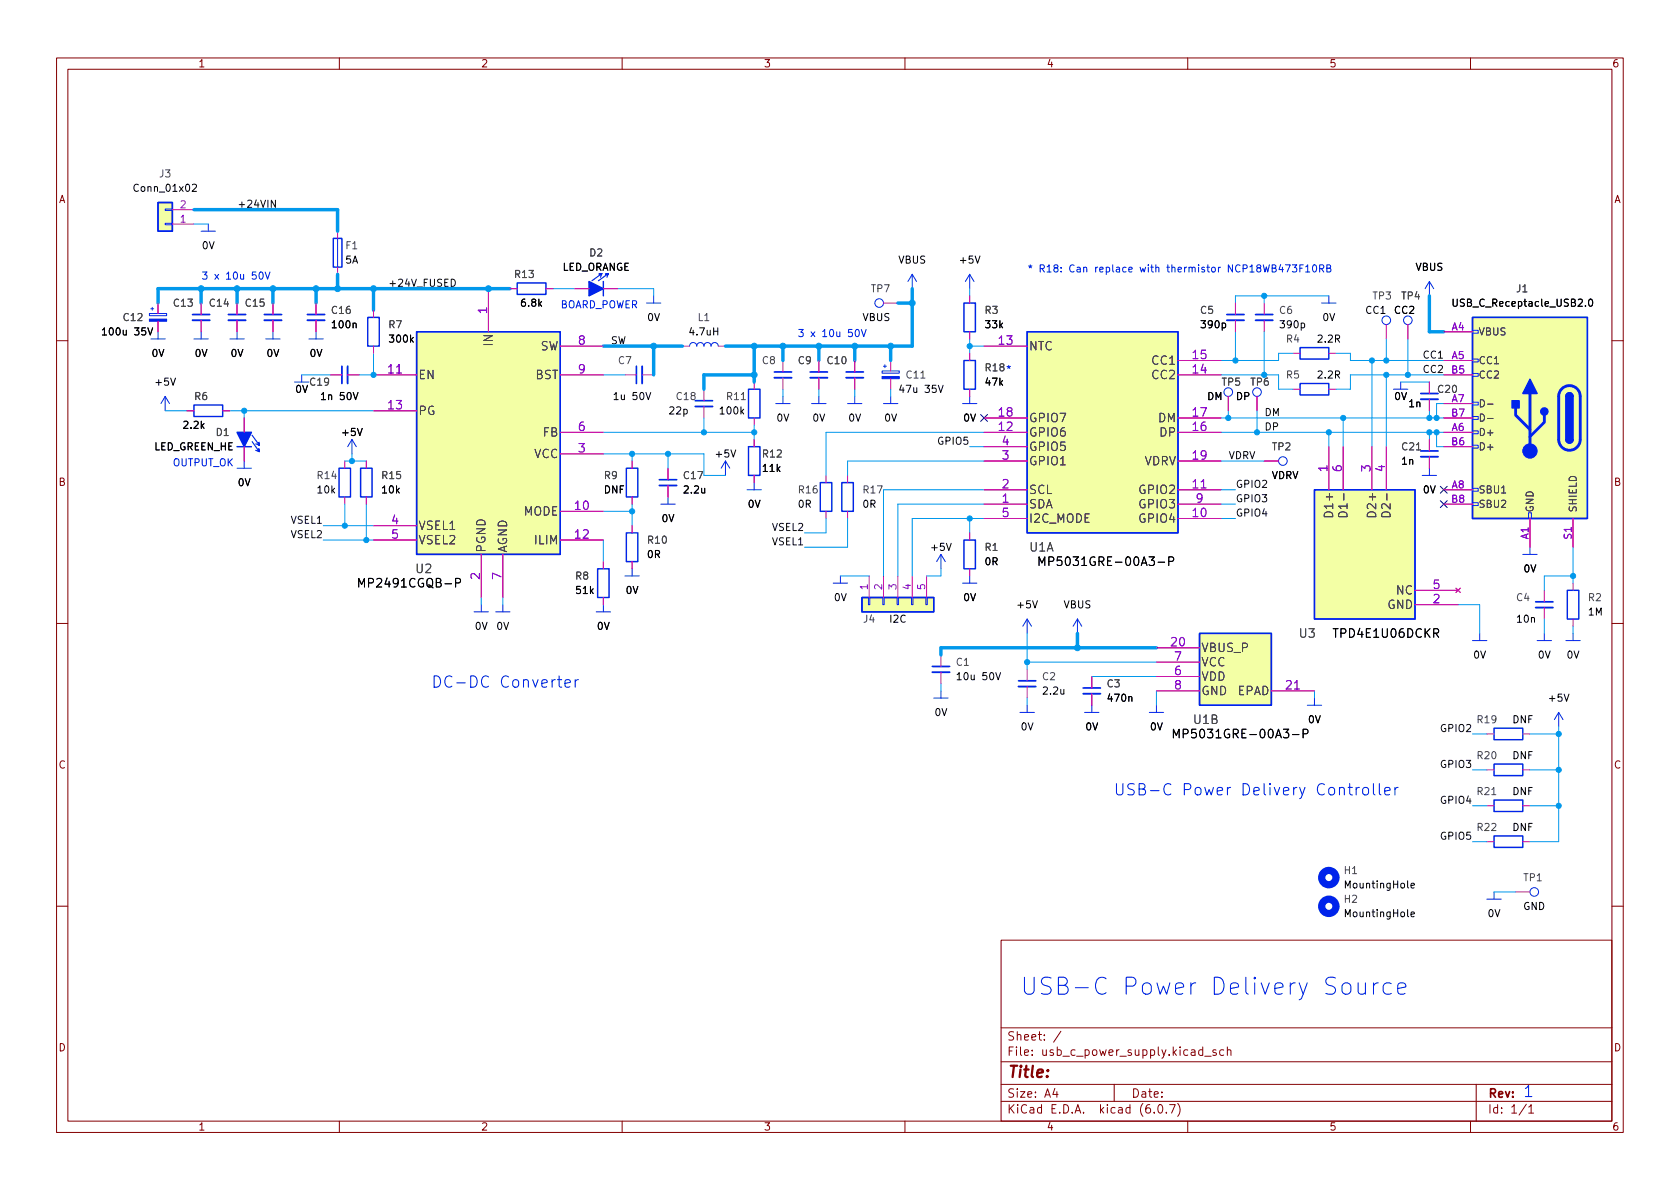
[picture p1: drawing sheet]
<svg xmlns="http://www.w3.org/2000/svg" width="297mm" height="210mm" viewBox="0 0 297 210" stroke-linecap="round" stroke-linejoin="round" font-family="sans-serif">
<g fill="none" stroke="#840000" stroke-width=".18">
<path d="M10 10.2h277v190.1h-277zM12 12.2h273v186.1h-273zM60 10.2v2M110 10.2v2M160 10.2v2M210 10.2v2M260 10.2v2M10 60.2h2M285 60.2h2M10 110.2h2M285 110.2h2M10 160.2h2"/>
<path d="M177 166.3h108v32h-108zM285 160.2h2M60 198.3v2M110 198.3v2M160 198.3v2M177 194.8h108M177 191.8h108M177 187.8h108M177 181.8h108M186.5 192.5l-.4 1h1M186.9 193v1M187.6 182.4l-1.3 1.9"/>
<path d="M197 191.8v3M204.1 196.7v.1M204.9 195.4l.2-.1a.81 .81 0 0 1 .6 .7 .81 .81 0 0 1-.3 .8h-.2a.81 .81 0 0 1-.6-.6 .81 .81 0 0 1 .3-.8zM206.2 196.7v.1M206.8 195.3h1l-.7 1.5M208.2 195.1a1.72 1.72 0 0 1 0 2.3M210 198.3v2M212.6 185.7l-.4-.1-.3 .3v.4l.2 .3h.5M212.6 185.1v1.5M213 186.8h1.1M215 185.7l-.4-.1-.2 .2 .1 .3 .5 .1v.4h-.6M216.4 185.7l-.5-.1-.3 .3v.4l.2 .3h.6"/>
<path d="M217 185.8l.2-.2 .4 .1v.9M217 185.1v1.5M260 198.3v2M261 191.8v6.5M269.9 195.3l-1.3 1.9M270.3 195.8l.4-.5v1.5M270.3 196.8h.9"/>
</g>
<g fill="none" stroke="#0023eb" stroke-width=".18">
<path d="M29.2 37h1.3v.2h-1.3zM29.2 39.5h1.3v.2h-1.3zM36.8 39.6v1.3M26.4 55.4h3.1v.4h-3.1zM26.7 59.9h2.5M26.7 54.6h.5M26.9 54.4v.5M27.9 58.7v1.2M34.3 59.9h2.5M35.6 58.7v1.2M35.6 40.9h2.5M40.6 59.9h2.6"/>
<path d="M41.9 58.7v1.2M47 59.9h2.5M48.3 58.7v1.2M54.6 59.9h2.5M55.9 58.7v1.2M59.7 42.2v5M104.1 51h2.6M114.3 53.6h2.5M115.6 52.3v1.3M161.3 48.5l-.8 1.3M161.3 48.5v2.5M161.3 48.5l.8 1.3"/>
<path d="M171.4 48.5v2.5M171.4 48.5l-.7 1.3M171.4 48.5l.8 1.3M233.7 53.6h2.5M234.9 52.3v1.3M252.7 49.8v2.5M252.7 49.8l-.7 1.2M252.7 49.8l.8 1.2M260.3 58.4h1.1v.5h-1.1zM29.2 70.1l-.8 1.3M29.2 70.1v2.5M29.2 70.1l.8 1.3"/>
<path d="M43.2 76.4v2.6M52.1 67.6h2.5M53.3 66.3v1.3M62.2 77.7l-.7 1.3M62.2 77.7v2.6M62.2 77.7l.8 1.3M121.9 61.2a.64 .64 0 0 1 .7-.6 .64 .64 0 0 1 .6 .6 .64 .64 0 0 1 .6-.6 .64 .64 0 0 1 .7 .6 .64 .64 0 0 1 .6-.6 .64 .64 0 0 1 .6 .6 .64 .64 0 0 1 .7-.6 .64 .64 0 0 1 .6 .6M137.2 71.4h2.5M138.4 70.1v1.3M143.5 71.4h2.5M144.8 70.1v1.3M149.9 71.4h2.5"/>
<path d="M151.1 70.1v1.3M156 65.6h3v.4h-3zM156.2 64.8h.5M156.2 71.4h2.5M156.5 64.5v.5M157.5 70.1v1.3M170.2 71.4h2.5M171.4 70.1v1.3M246.4 68.8h2.5M247.6 67.6v1.2M260.3 78.7h1.1v.5h-1.1zM260.3 76.2h1.1v.5h-1.1z"/>
<path d="M260.3 73.7h1.1v.5h-1.1zM260.3 71.1h1.1v.5h-1.1zM260.3 66h1.1v.5h-1.1zM260.3 63.5h1.1v.5h-1.1zM41.9 82.8h2.5M43.2 81.5v1.3M116.8 89.1h2.6M118.1 87.9v1.2M128.3 81.5l-.8 1.3M128.3 81.5v2.6M128.3 81.5l.7 1.3M132.1 86.6h2.5"/>
<path d="M133.3 85.3v1.3M166.4 98l-.8 1.3M166.4 98v2.6M166.4 98l.7 1.3M251.5 84.1h2.5M252.7 82.8v1.3M260.3 88.9h1.1v.5h-1.1zM260.3 86.4h1.1v.5h-1.1zM269.2 98h2.6M270.3 90.7h.5v1h-.5zM270.5 96.8v1.2M83.8 108.2h2.6"/>
<path d="M85.1 106.9v1.3M87.6 108.2h2.6M88.9 106.9v1.3M105.4 108.2h2.5M106.7 106.9v1.3M110.5 101.8h2.5M111.8 100.6v1.2M147.3 103.1h2.6M148.6 101.8v1.3M153.5 105.7h.3v1.2h-.3zM156.1 105.7h.2v1.2h-.2zM158.6 105.7h.3v1.2h-.3z"/>
<path d="M161.2 105.7h.2v1.2h-.2zM163.7 105.7h.3v1.2h-.3zM170.2 103.1h2.5M171.4 101.8v1.3M181.6 109.5v2.5M181.6 109.5l-.8 1.2M181.6 109.5l.8 1.2M190.5 109.5l-.8 1.2M190.5 109.5v2.5M190.5 109.5l.8 1.2M260.3 113.3h2.6M261.6 112v1.3"/>
<path d="M271.8 113.3h2.5M273 112v1.3M276.9 113.3h2.5M278.1 112v1.3M165.1 123.4h2.5M166.4 122.2v1.2M180.3 126h2.6M181.6 124.7v1.3M191.8 126h2.5M193 124.7v1.3M203.2 126h2.5M204.5 124.7v1.3"/>
<path d="M231.1 124.7h2.6M232.4 123.4v1.3M275.6 126l-.8 1.2M275.6 126v2.5M275.6 126l.8 1.2M262.9 159h2.5M264.2 157.7v1.3"/>
<circle cx="155.4" cy="53.6" r=".76"/>
<circle cx="245.1" cy="56.6" r=".76"/>
<circle cx="248.9" cy="56.6" r=".76"/>
<circle cx="217.2" cy="69.3" r=".76"/>
<circle cx="222.2" cy="69.3" r=".76"/>
<circle cx="226.8" cy="81.5" r=".76"/>
<circle cx="271.3" cy="157.7" r=".76"/>
</g>
<g fill="none" stroke="#d40b9c" stroke-width=".18">
<path d="M30.5 39.6h3.8M30.5 37.1h3.8M27.9 53.6v1.8M27.9 56.8v1.9M35.6 53.6v2M35.6 56.6v2.1M41.9 53.6v2M41.9 56.6v2.1M48.3 53.6v2M48.3 56.6v2.1M55.9 53.6v2M55.9 56.6v2.1"/>
<path d="M59.7 40.9v1.3M59.7 47.2v1.3M66 54.9v1.2M86.4 51v7.7M90.2 51h1.2M96.5 51h1.3M101.6 51h2.5M106.7 51h2.5M156.2 53.6h2.5M171.4 52.3v1.3M171.4 58.7v1.2M218.4 53.6v2"/>
<path d="M218.4 56.6v2.1M223.5 53.6v2M223.5 56.6v2.1M245.1 57.4v2.5M248.9 57.4v2.5M255.3 58.7h5M33 72.6h1.3M39.4 72.6h1.2M43.2 73.9v2.5M43.2 79v2.5M58.4 66.3h2.1M61.5 66.3h2"/>
<path d="M66 66.3h7.7M66 72.6h7.7M66 61.2v1.3M99.1 61.2h7.6M99.1 66.3h7.6M99.1 76.4h7.6M110.5 66.3h2M113.5 66.3h2.1M120.6 61.2h1.3M124.5 68.8v2.1M124.5 71.9v2M127 61.2h1.3"/>
<path d="M133.3 67.6v1.2M133.3 73.9v1.3M133.3 77.7v1.3M138.4 63.7v2.1M138.4 66.8v2M144.8 63.7v2.1M144.8 66.8v2M151.1 63.7v2.1M151.1 66.8v2M157.5 63.7v1.9M157.5 67v1.8M171.4 62.5v1.2"/>
<path d="M171.4 68.8v1.3M174 61.2h7.6M174 76.4h7.6M174 73.9h7.6M174 79h7.6M208.3 66.3h7.6M208.3 76.4h7.6M208.3 63.7h7.6M208.3 73.9h7.6M217.2 70.1v2.5M222.2 70.1v2.5M228.6 62.5h1.3"/>
<path d="M228.6 68.8h1.3M234.9 79v7.6M234.9 62.5h1.3M234.9 68.8h1.3M237.5 79v7.6M242.6 79v7.6M245.1 79v7.6M252.7 67.6v2M252.7 70.6v2M252.7 77.7v2.1M255.3 66.3h5M255.3 76.4h5"/>
<path d="M255.3 63.7h5M255.3 73.9h5M255.3 79h5M255.3 71.4h5M61 81.5v1.3M61 87.9v1.2M64.8 81.5v1.3M64.8 87.9v1.2M66 95.5h7.7M66 93h7.7M85.1 98v7.7M88.9 98v7.7"/>
<path d="M99.1 90.4h7.6M99.1 95.5h7.6M99.1 80.3h7.6M106.7 99.3v1.3M111.8 81.5v1.3M111.8 87.9v1.2M111.8 93v1.2M111.8 99.3v1.3M118.1 82.8v2M118.1 85.8v2.1M133.3 84.1v1.2M146 84.1v1.2"/>
<path d="M146 90.4v1.3M149.9 84.1v1.2M149.9 90.4v1.3M171.4 94.2v1.3M174 81.5h7.6M174 89.1h7.6M174 91.7h7.6M174 86.6h7.6M208.3 81.5h7.6M208.3 89.1h7.6M208.3 91.7h7.6M208.3 86.6h7.6"/>
<path d="M223.5 81.5h2.6M252.7 80.8v2M255.3 89.1h5M255.3 86.6h5M270.5 91.7v5.1M278.1 91.7v5.1M106.7 105.7v1.2M153.7 101.8v3.9M156.2 101.8v3.9M158.7 101.8v3.9M161.3 101.8v3.9M163.8 101.8v3.9"/>
<path d="M166.4 115.8v2.1M166.4 118.9v2M171.4 100.6v1.2M181.6 118.4v2M193 119.6v2.1M204.5 114.5h7.6M204.5 119.6h7.6M204.5 117.1h7.6M250.2 106.9h7.6M250.2 104.4h7.6M257.4 104l.8 .8M258.2 104l-.8 .8"/>
<path d="M273 104.4v2M273 107.4v2.1M278.1 103.1v1.3M278.1 109.5v1.2M181.6 121.4v2M193 122.7v2M204.5 122.2h7.6M224.8 122.2h7.6M262.9 136.1h1.3M262.9 129.8h1.3M269.2 136.1h1.3M269.2 129.8h1.3"/>
<path d="M262.9 142.5h1.3M262.9 148.8h1.3M268 157.7h2.5M269.2 142.5h1.3M269.2 148.8h1.3"/>
</g>
<g fill="none" stroke="#0023eb" stroke-width=".25">
<path d="M27.9 35.8h2.6v5.1h-2.6zM58.9 42.2h1.6v5h-1.6zM65 56.1h2.1v5.1h-2.1zM73.7 58.7h25.4v39.3h-25.4zM91.4 50h5.1v2.1h-5.1zM106.7 49.8v2.5M170.4 53.6h2.1v5.1h-2.1zM181.6 58.7h26.7v35.5h-26.7zM260.3 56.1h20.4v35.6h-20.4zM34.3 71.6h5.1v2.1h-5.1zM41.9 79h2.5M132.3 68.8h2.1v5.1h-2.1z"/>
<path d="M132.3 79h2.1v5.1h-2.1zM170.4 63.7h2.1v5.1h-2.1zM229.9 61.5h5v2h-5zM229.9 67.8h5v2h-5zM276.9 77.7a.64 .64 0 0 0 .6 .7 .64 .64 0 0 0 .6-.7M276.9 70.1a.64 .64 0 0 1 .6-.6 .64 .64 0 0 1 .6 .6M59.9 82.8h2.1v5.1h-2.1zM63.8 82.8h2v5.1h-2zM110.7 82.8h2.1v5.1h-2.1zM110.7 94.2h2.1v5.1h-2.1zM145 85.3h2.1v5.1h-2.1zM148.8 85.3h2.1v5.1h-2.1z"/>
<path d="M170.4 95.5h2.1v5.1h-2.1zM232.4 86.6h17.8v22.9h-17.8zM105.7 100.6h2v5.1h-2zM152.4 105.7h12.7v2.5h-12.7zM212.1 112h12.7v12.7h-12.7zM277.1 104.4h2v5.1h-2zM264.2 135.1h5v2.1h-5zM264.2 128.8h5v2h-5zM264.2 141.5h5v2h-5zM264.2 147.8h5v2.1h-5z"/>
</g>
<g fill="#0023eb" stroke="#0023eb" stroke-width=".18">
<path d="M156 66.6h3v.4h-3z"/>
<path d="M26.4 56.4h3.1v.4h-3.1z"/>
<circle cx="270.5" cy="79.8" r="1.27"/>
</g>
<g fill="none" stroke="#000" stroke-width=".18">
<path d="M34 32.7l.5-.1 .2 .3-.7 .9h.7M18.1 58.3l.4-.3v1.2M18.1 59.2h.7M26.1 58l.5 1.2 .4-1.2M256.9 52.9v1l.3 .3h.2l.2-.3v-1M281 53l.2-.1a.68 .68 0 0 1 .4 .6 .68 .68 0 0 1-.4 .7l-.2-.2-.1-.3zM165.9 68.1l.4 1.3 .5-1.3M183.7 100v-1.5l.5 1.1 .5-1.1v1.5M206.6 99.3l.8-.1 .1-.2-.1-.4-.2-.1h-.6v1.5M63.4 103.8v-1.5l.5 1.1 .5-1.1v1.5M80.6 103.1l.7-.1 .1-.2v-.4l-.3-.1h-.5v1.5M176.1 118.9l.4 1.3 .4-1.3"/>
<path d="M207.5 130.5v-1.5l.5 1 .5-1v1.5M230.4 129.8l.7-.1 .2-.2-.1-.4-.2-.1h-.6v1.5M249.5 156.6l.6-.1-.1-.3h-.3l-.2 .2v.6h.5M249.5 161.7l.6-.1-.1-.3h-.3l-.2 .1v.7h.5"/>
</g>
<g fill="none" stroke="#0023eb" stroke-width=".33">
<path d="M34 56.6h3.1M40.4 56.6h3M46.7 56.6h3.1M54.4 56.6h3M216.9 56.6h3.1M222 56.6h3M61.5 64.8v3M113.5 64.8v3M122.9 71.9h3.1M136.9 66.8h3.1M143.3 66.8h3M149.6 66.8h3.1"/>
<path d="M251.2 70.6h3.1M116.6 85.8h3M251.2 80.8h3.1M164.8 118.9h3.1M271.5 107.4h3.1M180.1 121.4h3M191.5 122.7h3.1"/>
</g>
<g fill="none" stroke="#0023eb" stroke-width=".3">
<path d="M34 55.6h3.1M40.4 55.6h3M46.7 55.6h3.1M54.4 55.6h3M216.9 55.6h3.1M222 55.6h3M60.5 64.8v3M112.5 64.8v3M122.9 70.9h3.1M136.9 65.8h3.1M143.3 65.8h3M149.6 65.8h3.1"/>
<path d="M251.2 79.8h3.1M251.2 69.6h3.1M116.6 84.8h3M164.8 117.9h3.1M271.5 106.4h3.1M180.1 120.4h3M191.5 121.7h3.1"/>
</g>
<g fill="#f3ffa5" stroke="#f3ffa5" stroke-width=".18">
<path d="M232.4 86.6h17.8v22.9h-17.8z"/>
<path d="M212.1 112h12.7v12.7h-12.7z"/>
<path d="M73.7 58.7h25.4v39.3h-25.4z"/>
<path d="M152.4 105.7h12.7v2.5h-12.7z"/>
<path d="M181.6 58.7h26.7v35.5h-26.7z"/>
<path d="M260.3 56.1h20.4v35.6h-20.4z"/>
<path d="M27.9 35.8h2.6v5.1h-2.6z"/>
</g>
<path d="M263 71.5h1M263 74h1M234.2 90.8a.8 .8 0 0 1 .9-.3 .8 .8 0 0 1 .5 .9h-1.5zM236.7 90.8a.8 .8 0 0 1 1-.3 .8 .8 0 0 1 .5 .9h-1.5zM241.8 90.8a.8 .8 0 0 1 .9-.3 .8 .8 0 0 1 .5 .9h-1.5zM244.4 90.8a.8 .8 0 0 1 .9-.3 .8 .8 0 0 1 .5 .9h-1.5z" fill="none" stroke="#484848" stroke-width=".18"/>
<g fill="none" stroke="#0023eb" stroke-width="1.3">
<circle cx="234.9" cy="155.2" r="1.27"/>
<circle cx="234.9" cy="160.3" r="1.27"/>
</g>
<g fill="#0023eb" stroke="#0023eb" stroke-width=".25">
<path d="M104.1 49.8l2.6 1.2-2.6 1.3z"/>
<path d="M276.9 77.7h1.2a.64 .64 0 0 1-.6 .7 .64 .64 0 0 1-.6-.7z"/>
<path d="M276.9 70.1h1.2v7.6h-1.2z"/>
<path d="M277 69.7a.63 .63 0 0 1 .7-.2 .63 .63 0 0 1 .4 .6h-1.2z"/>
<path d="M270.5 67.1l1.3 2.5h-2.6z"/>
<path d="M267.3 70.9h1.3v1.2h-1.3z"/>
<path d="M41.9 76.4h2.5l-1.2 2.6z"/>
<circle cx="273" cy="72.8" r=".63"/>
</g>
<path d="M106.2 49l.2-.6-.6 .1 .6-.1-1.8 1.3M107.3 49l.3-.6-.7 .1 .7-.1-1.8 1.3M44.6 78.1l1.2 1.8-.1-.7 .1 .7-.6-.3M44.6 77l1.2 1.7-.1-.6 .1 .6-.6-.2" fill="none" stroke="#0023eb" stroke-width=".2"/>
<path d="M268 72.1v1.3l2.5 2.5M270.5 69.6v10.2M273 73.4v1.3l-2.5 2.5M276.1 68.8a1.9 1.9 0 0 1 2.1-.5 1.9 1.9 0 0 1 1.2 1.8v7.6a1.91 1.91 0 0 1-1.9 1.9 1.91 1.91 0 0 1-1.9-1.9v-7.8l.2-.6z" fill="none" stroke="#0023eb" stroke-width=".51"/>
<path d="M48.7 35.4v1.3l-.7-1.3v1.3M79.8 49.4a.64 .64 0 0 1 .7 .6 .64 .64 0 0 1-.7 .6z" fill="none" stroke="#0f0f0f" stroke-width=".18"/>
<g fill="none" stroke="#0000c2" stroke-width=".18">
<path d="M45.9 48.2l.2-.1a.68 .68 0 0 1 .4 .6 .68 .68 0 0 1-.4 .7l-.2-.2-.1-.3zM46.9 48.1l.4 1.3 .4-1.3M151.4 58.3h.1a.68 .68 0 0 1 .4 .6 .68 .68 0 0 1-.4 .6 .84 .84 0 0 1-.1-1.2zM152.3 58.3l.4 1.2 .4-1.2M226.4 46.8l-.3 .9h.8M226.7 47.3v.8M227.3 46.8h.8l-.5 1.3M228.5 46.8h.8l-.4 .5 .3 .1v.6l-.2 .1-.5-.1M229.8 47.4h.4M230.4 46.8h-.6v1.3M230.9 47.2l.3-.4v1.3M230.9 48.1h.7"/>
<path d="M232.2 46.9l.2-.1a.68 .68 0 0 1 .4 .7 .68 .68 0 0 1-.4 .6l-.2-.1-.1-.4zM233.3 47.5l.6-.1 .2-.1-.1-.4-.7-.1v1.3M233.6 47.5l.5 .6M234.6 47.4h.5l.2-.2-.1-.3-.6-.1v1.3h.5l.2-.1v-.3l-.3-.3M98.8 119.5v1.7l.1 .2 .4 .1M98.6 120.2h.7M99.9 120.9l.9-.2v-.4l-.6-.1-.3 .3 .1 .9 .2 .1 .6-.1M101.7 120.2v1.3M102.3 120.2a.51 .51 0 0 0-.6 .4M238.4 139.2h.7M238.6 138.6v1.7l.1 .2 .4 .1M239.8 139.2v1.4"/>
<path d="M240.4 139.2a.51 .51 0 0 0-.6 .4M241 139.4a.54 .54 0 0 1 .6-.2 .54 .54 0 0 1 .4 .4v.6a.54 .54 0 0 1-.6 .4 .54 .54 0 0 1-.5-.4zM242.8 138.6v1.7l.3 .3M243.9 138.6v1.7l.3 .3M244.8 139.9l1-.2-.1-.4-.6-.1-.3 .3 .1 1 .2 .1 .6-.1M246.6 139.2v1.4M247.2 139.2a.51 .51 0 0 0-.6 .4M237.4 174.1a.81 .81 0 0 1 .8-.3 .81 .81 0 0 1 .6 .6v.8a.81 .81 0 0 1-.7 .6 .81 .81 0 0 1-.8-.6v-.8zM240.1 173.8v1.6l.2 .3a.81 .81 0 0 0 1.1-.2M241.4 173.8v2M242.8 173.8v2M243.7 173.8a.77 .77 0 0 0-.9 .6"/>
<path d="M246 174l-.3-.2h-.6l-.4 .3-.1 .3v.8l.2 .5 .3 .1h.6l.3-.1M247.1 174.8l1.5-.3-.2-.5-.3-.2h-.5l-.3 .2-.2 .2v1.2l.2 .3 .3 .1h.5l.3-.1"/>
</g>
<g fill="none" stroke="#0198eb" stroke-width=".18">
<path d="M34.3 39.6h2.5M97.8 51h3.8M109.2 51h6.4v1.3M171.4 51v1.3M171.4 59.9v2.6M218.4 58.7v5M223.5 52.3v1.3M223.5 58.7v7.6M234.9 52.3h-16.5v1.3M245.1 59.9v3.8M248.9 59.9v6.4M29.2 72.6h3.8"/>
<path d="M40.6 72.6h25.4M43.2 72.6v1.3M53.3 66.3h5.1M66 62.5v3.8h-2.5M106.7 76.4h26.6M106.7 66.3h3.8M124.5 73.9v2.5M133.3 75.2v2.5M138.4 68.8v1.3M144.8 68.8v1.3M151.1 68.8v1.3M157.5 68.8v1.3"/>
<path d="M171.4 79h2.6M171.4 61.2h2.6M174 76.4h-28v7.7M215.9 66.3h10.2v2.5h2.5M215.9 73.9h39.4M215.9 76.4h39.4M217.2 72.6v1.3M222.2 72.6v3.8M228.6 62.5h-2.5v1.2h-10.2M234.9 76.4v2.6M236.2 62.5h2.6v1.2h16.5M237.5 73.9v5.1"/>
<path d="M242.6 63.7v15.3M245.1 66.3v12.7M247.6 67.6h5.1M252.7 72.6v1.3M252.7 76.4v1.3M254 76.4v2.6h1.3M255.3 66.3h-16.5v2.5h-2.6M255.3 71.4h-1.3v2.5M57.1 93h8.9M57.1 95.5h8.9M61 81.5h3.8M61 89.1v3.9"/>
<path d="M62.2 80.3v1.2M64.8 89.1v6.4M106.7 80.3h17.8v3.8h3.8M106.7 90.4h5.1M106.7 95.5v3.8M111.8 80.3v1.2M111.8 89.1v3.9M118.1 80.3v2.5M146 91.7v2.5h-3.8M149.9 91.7v5.1h-7.7M171.4 91.7v2.5M174 86.6h-17.8v15.2"/>
<path d="M174 81.5h-24.1v2.6M174 89.1h-15.3v12.7M174 91.7h-12.7v10.1M215.9 86.6h2.5M215.9 81.5h7.6M215.9 89.1h2.5M215.9 91.7h2.5M278.1 96.8v6.3M85.1 105.7v1.2M88.9 105.7v1.2M148.6 101.8h5.1M166.4 100.6v1.2h-2.6"/>
<path d="M181.6 117.1h22.9M181.6 112v6.4M193 119.6h11.5M257.8 106.9h3.8v5.1M273 109.5v2.5M278.1 101.8h-5.1v2.6M278.1 110.7v1.3M166.4 120.9v1.3M181.6 123.4v1.3M204.5 122.2v2.5M232.4 122.2v1.2M260.3 129.8h2.6"/>
<path d="M260.3 136.1h2.6M270.5 129.8h5.1M270.5 136.1h5.1M275.6 128.5v20.3h-5.1M260.3 142.5h2.6M260.3 148.8h2.6M264.2 157.7h3.8M270.5 142.5h5.1"/>
</g>
<g fill="none" stroke="#0198eb" stroke-width=".61">
<path d="M34.3 37.1h25.4v3.8M35.6 51v2.6M41.9 51v2.6M48.3 51v2.6M55.9 51v2.6M59.7 48.5v2.5M66 51v3.9M90.2 51h-62.3v2.6M158.7 53.6h2.6M161.3 51v10.2h-33M252.7 52.3v6.4h2.6M106.7 61.2h13.9"/>
<path d="M115.6 61.2v5.1M133.3 61.2v6.4M133.3 66.3h-8.8v2.5M138.4 61.2v2.5M144.8 61.2v2.5M151.1 61.2v2.5M157.5 61.2v2.5M190.5 112v2.5M204.5 114.5h-38.1v1.3"/>
</g>
<path d="M173.4 73.3l1.2 1.2M174.6 73.3l-1.2 1.2M254.7 88.5l1.2 1.3M254.7 86l1.2 1.2M255.9 88.5l-1.2 1.3M255.9 86l-1.2 1.2" fill="none" stroke="#000084" stroke-width=".18"/>
<g fill="#0198eb" stroke="#0198eb" stroke-width=".18">
<circle cx="278.1" cy="101.8" r=".46"/>
<circle cx="275.6" cy="142.5" r=".46"/>
<circle cx="275.6" cy="136.1" r=".46"/>
<circle cx="275.6" cy="129.8" r=".46"/>
<circle cx="217.2" cy="73.9" r=".46"/>
<circle cx="222.2" cy="76.4" r=".46"/>
<circle cx="223.5" cy="52.3" r=".46"/>
<circle cx="223.5" cy="66.3" r=".46"/>
<circle cx="218.4" cy="63.7" r=".46"/>
<circle cx="252.7" cy="73.9" r=".46"/>
<circle cx="237.5" cy="73.9" r=".46"/>
<circle cx="242.6" cy="63.7" r=".46"/>
<circle cx="245.1" cy="66.3" r=".46"/>
<circle cx="248.9" cy="66.3" r=".46"/>
<circle cx="245.1" cy="63.7" r=".46"/>
<circle cx="234.9" cy="76.4" r=".46"/>
<circle cx="252.7" cy="76.4" r=".46"/>
<circle cx="254" cy="76.4" r=".46"/>
<circle cx="254" cy="73.9" r=".46"/>
<circle cx="190.5" cy="114.5" r=".52"/>
<circle cx="181.6" cy="117.1" r=".46"/>
<circle cx="111.8" cy="90.4" r=".46"/>
<circle cx="66" cy="66.3" r=".46"/>
<circle cx="64.8" cy="95.5" r=".46"/>
<circle cx="66" cy="51" r=".52"/>
<circle cx="86.4" cy="51" r=".52"/>
<circle cx="62.2" cy="81.5" r=".46"/>
<circle cx="61" cy="93" r=".46"/>
<circle cx="111.8" cy="80.3" r=".46"/>
<circle cx="124.5" cy="76.4" r=".46"/>
<circle cx="118.1" cy="80.3" r=".46"/>
<circle cx="133.3" cy="76.4" r=".46"/>
<circle cx="133.4" cy="66.3" r=".52"/>
<circle cx="115.6" cy="61.2" r=".52"/>
<circle cx="133.4" cy="61.2" r=".52"/>
<circle cx="138.4" cy="61.2" r=".52"/>
<circle cx="144.8" cy="61.2" r=".52"/>
<circle cx="151.1" cy="61.2" r=".52"/>
<circle cx="161.3" cy="53.6" r=".52"/>
<circle cx="157.5" cy="61.2" r=".52"/>
<circle cx="171.4" cy="61.2" r=".46"/>
<circle cx="55.9" cy="51" r=".52"/>
<circle cx="59.7" cy="51" r=".52"/>
<circle cx="43.2" cy="72.6" r=".46"/>
<circle cx="48.3" cy="51" r=".52"/>
<circle cx="35.6" cy="51" r=".52"/>
<circle cx="41.9" cy="51" r=".52"/>
<circle cx="171.4" cy="91.7" r=".46"/>
</g>
<text font-size="4.2" fill="#0000c2" x="180.3" y="176">USB-C Power Delivery Source</text>
<g font-size="2.8" fill="#0000c2">
<text x="76.2" y="121.6">DC-DC Converter</text>
<text x="196.8" y="140.7">USB-C Power Delivery Controller</text>
<text x="269.2" y="194">1</text>
</g>
<text font-size="2.8" fill="#840000" x="178" y="190.6">Title:</text>
<g font-size="2.1" fill="#8a0bd4">
<text x="86.1" y="55.4" transform="rotate(-90 86.1 55.4)">1</text>
<text x="102.3" y="61">8</text>
<text x="176.6" y="61">13</text>
<text x="210.9" y="63.5">15</text>
<text x="68.7" y="66">11</text>
<text x="102.3" y="66">9</text>
<text x="210.9" y="66">14</text>
<text x="68.7" y="72.4">13</text>
<text x="102.3" y="76.2">6</text>
<text x="176.6" y="76.2">12</text>
<text x="176.6" y="73.7">18</text>
<text x="210.9" y="76.2">16</text>
<text x="210.9" y="73.7">17</text>
<text x="102.3" y="80">3</text>
<text x="177.2" y="81.3">3</text>
<text x="177.2" y="78.7">4</text>
<text x="210.9" y="81.3">19</text>
<text x="234.7" y="83.4" transform="rotate(-90 234.7 83.4)">1</text>
<text x="237.2" y="83.4" transform="rotate(-90 237.2 83.4)">6</text>
<text x="242.3" y="83.4" transform="rotate(-90 242.3 83.4)">3</text>
<text x="244.9" y="83.4" transform="rotate(-90 244.9 83.4)">4</text>
<text x="177.2" y="88.9">1</text>
<text x="177.2" y="86.4">2</text>
<text x="210.9" y="86.4">11</text>
<text x="211.5" y="88.9">9</text>
<text x="69.3" y="92.7">4</text>
<text x="69.3" y="95.2">5</text>
<text x="101.7" y="90.2">10</text>
<text x="101.7" y="95.2">12</text>
<text x="177.2" y="91.4">5</text>
<text x="210.9" y="91.4">10</text>
<text x="84.8" y="102.4" transform="rotate(-90 84.8 102.4)">2</text>
<text x="88.6" y="102.4" transform="rotate(-90 88.6 102.4)">7</text>
<text x="253.4" y="106.7">2</text>
<text x="253.4" y="104.1">5</text>
<text x="207.1" y="114.3">20</text>
<text x="207.7" y="119.4">6</text>
<text x="207.7" y="116.8">7</text>
<text x="207.7" y="121.9">8</text>
<text x="227.4" y="121.9">21</text>
</g>
<g font-size="2.1" fill="#484848">
<text x="87.1" y="61" transform="rotate(-90 87.1 61)">IN</text>
<text x="95.4" y="62">SW</text>
<text x="181.9" y="62">NTC</text>
<text x="203.9" y="64.5">CC1</text>
<text x="73.9" y="67">EN</text>
<text x="94.6" y="67">BST</text>
<text x="203.9" y="67">CC2</text>
<text x="73.9" y="73.4">PG</text>
<text x="96" y="77.2">FB</text>
<text x="181.9" y="77.2">GPIO6</text>
<text x="181.9" y="74.7">GPIO7</text>
<text x="204.8" y="74.7">DM</text>
<text x="205.1" y="77.2">DP</text>
<text x="94.4" y="81">VCC</text>
<text x="181.9" y="82.3">GPIO1</text>
<text x="181.9" y="79.7">GPIO5</text>
<text x="202.2" y="82.3">VDRV</text>
<text x="181.9" y="89.9">SDA</text>
<text x="181.9" y="87.4">SCL</text>
<text x="201.6" y="87.4">GPIO2</text>
<text x="201.6" y="89.9">GPIO3</text>
<text x="73.9" y="93.7">VSEL1</text>
<text x="92.5" y="91.2">MODE</text>
<text x="181.9" y="92.4">I2C_MODE</text>
<text x="201.6" y="92.4">GPIO4</text>
<text x="235.7" y="90.7" transform="rotate(-90 235.7 90.7)">D1+</text>
<text x="238.2" y="90.2" transform="rotate(-90 238.2 90.2)">D1-</text>
<text x="243.3" y="90.7" transform="rotate(-90 243.3 90.7)">D2+</text>
<text x="245.9" y="90.2" transform="rotate(-90 245.9 90.2)">D2-</text>
<text x="73.6" y="101.3">U2</text>
<text x="73.9" y="96.2">VSEL2</text>
<text x="85.8" y="97.8" transform="rotate(-90 85.8 97.8)">PGND</text>
<text x="89.6" y="97.8" transform="rotate(-90 89.6 97.8)">AGND</text>
<text x="94.6" y="96.2">ILIM</text>
<text x="182" y="97.5">U1A</text>
<text x="245.3" y="107.7">GND</text>
<text x="246.9" y="105.1">NC</text>
<text x="229.8" y="112.8">U3</text>
<text x="212.3" y="115.3">VBUS_P</text>
<text x="212.3" y="117.8">VCC</text>
<text x="212.3" y="120.4">VDD</text>
<text x="212.3" y="122.9">GND</text>
<text x="218.7" y="122.9">EPAD</text>
<text x="211.1" y="128">U1B</text>
</g>
<g font-size="2.1">
<text x="185.4" y="100.1">MP5031GRE-00A3-P</text>
<text x="64.2" y="103.9">MP2491CGQB-P</text>
<text x="236.1" y="112.8">TPD4E1U06DCKR</text>
<text x="209.1" y="130.6">MP5031GRE-00A3-P</text>
</g>
<g font-size="2.1" fill="#840000">
<text x="178" y="184">Sheet: /</text>
<text x="178" y="186.7">File: usb_c_power_supply.kicad_sch</text>
<text x="178" y="196.9">KiCad E.D.A. kicad (6.0.7)</text>
<text x="178" y="194.1">Size: A4</text>
<text x="200" y="194.1">Date:</text>
<text x="263" y="194.1">Rev:</text>
<text x="263" y="196.9">Id: 1/1</text>
</g>
<g font-size="1.8" fill="#840000">
<text x="35" y="11.9">1</text>
<text x="85" y="11.9">2</text>
<text x="135" y="11.9">3</text>
<text x="185" y="11.9">4</text>
<text x="235" y="11.9">5</text>
<text x="285" y="11.9">6</text>
<text x="10.3" y="35.9">A</text>
<text x="285.3" y="35.9">A</text>
<text x="10.3" y="85.9">B</text>
<text x="285.3" y="85.9">B</text>
<text x="10.3" y="135.9">C</text>
<text x="285.3" y="135.9">C</text>
<text x="10.3" y="185.9">D</text>
<text x="285.3" y="185.9">D</text>
<text x="35" y="199.9">1</text>
<text x="85" y="199.9">2</text>
<text x="135" y="199.9">3</text>
<text x="185" y="199.9">4</text>
<text x="235" y="199.9">5</text>
<text x="285" y="199.9">6</text>
</g>
<g font-size="1.8">
<text x="24" y="33.9">Conn_01x02</text>
<text x="35.7" y="44.1">0V</text>
<text x="61.1" y="46.6">5A</text>
<text x="99.3" y="47.9">LED_ORANGE</text>
<text x="158.8" y="46.6">VBUS</text>
<text x="169.9" y="46.6">+5V</text>
<text x="250.3" y="47.9">VBUS</text>
<text x="18.7" y="59.3">100u 35V</text>
<text x="58.9" y="58">100n</text>
<text x="92.3" y="54.2">6.8k</text>
<text x="114.5" y="56.8">0V</text>
<text x="122.1" y="59.3">4.7uH</text>
<text x="152.5" y="56.8">VBUS</text>
<text x="174.3" y="58">33k</text>
<text x="212.5" y="58">390p</text>
<text x="226.5" y="58">390p</text>
<text x="233.9" y="56.8">0V</text>
<text x="241.5" y="55.5">CC1</text>
<text x="246.6" y="55.5">CC2</text>
<text x="257.5" y="54.2">USB_C_Receptacle_USB2.0</text>
<text x="26.9" y="63.1">0V</text>
<text x="34.5" y="63.1">0V</text>
<text x="40.8" y="63.1">0V</text>
<text x="47.2" y="63.1">0V</text>
<text x="54.8" y="63.1">0V</text>
<text x="69" y="60.6">300k</text>
<text x="233.1" y="60.6">2.2R</text>
<text x="27.6" y="68.2">+5V</text>
<text x="52.3" y="69.5">0V</text>
<text x="57.2" y="70.7">1n 50V</text>
<text x="108.9" y="70.7">1u 50V</text>
<text x="159.5" y="69.5">47u 35V</text>
<text x="174.3" y="68.2">47k</text>
<text x="213.4" y="70.7">DM</text>
<text x="218.6" y="70.7">DP</text>
<text x="233.1" y="66.9">2.2R</text>
<text x="246.6" y="70.7">0V</text>
<text x="32.6" y="75.8">2.2k</text>
<text x="60.6" y="77.1">+5V</text>
<text x="118.4" y="73.3">22p</text>
<text x="127.4" y="73.3">100k</text>
<text x="137.3" y="74.5">0V</text>
<text x="143.7" y="74.5">0V</text>
<text x="150" y="74.5">0V</text>
<text x="156.4" y="74.5">0V</text>
<text x="170.4" y="74.5">0V</text>
<text x="249.1" y="72">1n</text>
<text x="27.2" y="79.6">LED_GREEN_HE</text>
<text x="126.7" y="80.9">+5V</text>
<text x="134.9" y="83.4">11k</text>
<text x="247.9" y="82.2">1n</text>
<text x="42.1" y="86">0V</text>
<text x="56.2" y="87.2">10k</text>
<text x="67.6" y="87.2">10k</text>
<text x="106.8" y="87.2">DNF</text>
<text x="121" y="87.2">2.2u</text>
<text x="132.3" y="89.8">0V</text>
<text x="141.2" y="89.8">0R</text>
<text x="152.6" y="89.8">0R</text>
<text x="224.8" y="84.7">VDRV</text>
<text x="251.6" y="87.2">0V</text>
<text x="117" y="92.3">0V</text>
<text x="114.5" y="98.7">0R</text>
<text x="164.8" y="97.4">+5V</text>
<text x="174.2" y="99.9">0R</text>
<text x="269.4" y="101.2">0V</text>
<text x="101.9" y="105">51k</text>
<text x="110.7" y="105">0V</text>
<text x="147.5" y="106.3">0V</text>
<text x="170.4" y="106.3">0V</text>
<text x="180" y="107.6">+5V</text>
<text x="188" y="107.6">VBUS</text>
<text x="84" y="111.4">0V</text>
<text x="87.8" y="111.4">0V</text>
<text x="105.6" y="111.4">0V</text>
<text x="157.4" y="110.1">I2C</text>
<text x="268.3" y="110.1">10n</text>
<text x="280.9" y="108.8">1M</text>
<text x="260.5" y="116.5">0V</text>
<text x="272" y="116.5">0V</text>
<text x="277" y="116.5">0V</text>
<text x="169.7" y="120.3">10u 50V</text>
<text x="184.5" y="122.8">2.2u</text>
<text x="196" y="124.1">470n</text>
<text x="274" y="124.1">+5V</text>
<text x="165.3" y="126.6">0V</text>
<text x="180.5" y="129.2">0V</text>
<text x="192" y="129.2">0V</text>
<text x="203.4" y="129.2">0V</text>
<text x="231.3" y="127.9">0V</text>
<text x="267.4" y="127.9">DNF</text>
<text x="267.4" y="134.2">DNF</text>
<text x="267.4" y="140.6">DNF</text>
<text x="267.4" y="146.9">DNF</text>
<text x="238.1" y="157.1">MountingHole</text>
<text x="269.3" y="160.9">GND</text>
<text x="238.1" y="162.2">MountingHole</text>
<text x="263.1" y="162.2">0V</text>
</g>
<g font-size="1.8" fill="#484848">
<text x="28.2" y="31.4">J3</text>
<text x="61.2" y="44.1">F1</text>
<text x="104.3" y="45.3">D2</text>
<text x="91.1" y="49.1">R13</text>
<text x="154.1" y="51.7">TP7</text>
<text x="242.8" y="53">TP3</text>
<text x="247.8" y="53">TP4</text>
<text x="268.2" y="51.7">J1</text>
<text x="21.9" y="56.8">C12</text>
<text x="30.8" y="54.2">C13</text>
<text x="37.1" y="54.2">C14</text>
<text x="43.5" y="54.2">C15</text>
<text x="58.7" y="55.5">C16</text>
<text x="68.8" y="58">R7</text>
<text x="123.4" y="56.8">L1</text>
<text x="174.2" y="55.5">R3</text>
<text x="212.3" y="55.5">C5</text>
<text x="226.2" y="55.5">C6</text>
<text x="261.4" y="59.3">VBUS</text>
<text x="109.4" y="64.4">C7</text>
<text x="134.8" y="64.4">C8</text>
<text x="141.2" y="64.4">C9</text>
<text x="146.4" y="64.4">C10</text>
<text x="174.3" y="65.7">R18</text>
<text x="227.5" y="60.6">R4</text>
<text x="261.4" y="64.4">CC1</text>
<text x="34.4" y="70.7">R6</text>
<text x="54.9" y="68.2">C19</text>
<text x="119.7" y="70.7">C18</text>
<text x="128.6" y="70.7">R11</text>
<text x="160.3" y="66.9">C11</text>
<text x="216.1" y="68.2">TP5</text>
<text x="221.2" y="68.2">TP6</text>
<text x="227.5" y="66.9">R5</text>
<text x="254.3" y="69.5">C20</text>
<text x="261.4" y="66.9">CC2</text>
<text x="38.2" y="77.1">D1</text>
<text x="261.4" y="77.1">D+</text>
<text x="261.4" y="72">D-</text>
<text x="261.4" y="74.5">D-</text>
<text x="134.9" y="80.9">R12</text>
<text x="225" y="79.6">TP2</text>
<text x="248" y="79.6">C21</text>
<text x="261.4" y="79.6">D+</text>
<text x="56.2" y="84.7">R14</text>
<text x="67.6" y="84.7">R15</text>
<text x="106.9" y="84.7">R9</text>
<text x="121" y="84.7">C17</text>
<text x="141.3" y="87.2">R16</text>
<text x="152.7" y="87.2">R17</text>
<text x="261.4" y="87.2">SBU1</text>
<text x="261.4" y="89.8">SBU2</text>
<text x="271.1" y="90.7" transform="rotate(-90 271.1 90.7)">GND</text>
<text x="278.8" y="90.7" transform="rotate(-90 278.8 90.7)">SHIELD</text>
<text x="114.6" y="96.1">R10</text>
<text x="174.2" y="97.4">R1</text>
<text x="101.8" y="102.5">R8</text>
<text x="268.2" y="106.3">C4</text>
<text x="280.9" y="106.3">R2</text>
<text x="152.7" y="110.1">J4</text>
<text x="169.1" y="117.7">C1</text>
<text x="184.3" y="120.3">C2</text>
<text x="195.8" y="121.5">C3</text>
<text x="261.3" y="127.9">R19</text>
<text x="261.3" y="134.2">R20</text>
<text x="261.3" y="140.6">R21</text>
<text x="261.3" y="146.9">R22</text>
<text x="237.7" y="154.6">H1</text>
<text x="269.4" y="155.8">TP1</text>
<text x="237.7" y="159.6">H2</text>
</g>
<g font-size="1.8" fill="#8a0bd4">
<text x="31.9" y="39.4">1</text>
<text x="31.9" y="36.8">2</text>
<text x="256.7" y="58.4">A4</text>
<text x="256.7" y="63.5">A5</text>
<text x="256.7" y="71.1">A7</text>
<text x="256.7" y="66">B5</text>
<text x="256.7" y="76.2">A6</text>
<text x="256.7" y="73.7">B7</text>
<text x="256.7" y="78.7">B6</text>
<text x="256.7" y="86.4">A8</text>
<text x="256.7" y="88.9">B8</text>
<text x="270.3" y="95.4" transform="rotate(-90 270.3 95.4)">A1</text>
<text x="277.9" y="95.3" transform="rotate(-90 277.9 95.3)">S1</text>
<text x="153.4" y="104.2" transform="rotate(-90 153.4 104.2)">1</text>
<text x="156" y="104.2" transform="rotate(-90 156 104.2)">2</text>
<text x="158.5" y="104.2" transform="rotate(-90 158.5 104.2)">3</text>
<text x="161" y="104.2" transform="rotate(-90 161 104.2)">4</text>
<text x="163.6" y="104.2" transform="rotate(-90 163.6 104.2)">5</text>
</g>
<g font-size="1.8" fill="#0f0f0f">
<text x="41.9" y="36.7">+24VIN</text>
<text x="68.6" y="50.7">+24V_FUSED</text>
<text x="107.9" y="60.9">SW</text>
<text x="251.5" y="63.4">CC1</text>
<text x="251.5" y="65.9">CC2</text>
<text x="223.5" y="76.1">DP</text>
<text x="223.5" y="73.6">DM</text>
<text x="166" y="78.6">GPIO5</text>
<text x="217.2" y="81.2">VDRV</text>
<text x="218.4" y="88.8">GPIO3</text>
<text x="218.4" y="86.3">GPIO2</text>
<text x="51.5" y="92.6">VSEL1</text>
<text x="51.5" y="95.1">VSEL2</text>
<text x="136.6" y="93.9">VSEL2</text>
<text x="218.4" y="91.3">GPIO4</text>
<text x="136.6" y="96.4">VSEL1</text>
<text x="254.9" y="129.4">GPIO2</text>
<text x="254.9" y="135.8">GPIO3</text>
<text x="254.9" y="142.1">GPIO4</text>
<text x="254.9" y="148.5">GPIO5</text>
</g>
<g font-size="1.8" fill="#0000c2">
<text x="35.6" y="49.4">3 x 10u 50V</text>
<text x="181.6" y="48.2">* R18: Can replace with thermistor NCP18WB473F10RB</text>
<text x="99.1" y="54.5">BOARD_POWER</text>
<text x="141" y="59.6">3 x 10u 50V</text>
<text x="174.3" y="65.7">R18*</text>
<text x="30.5" y="82.4">OUTPUT_OK</text>
</g>
</svg>
